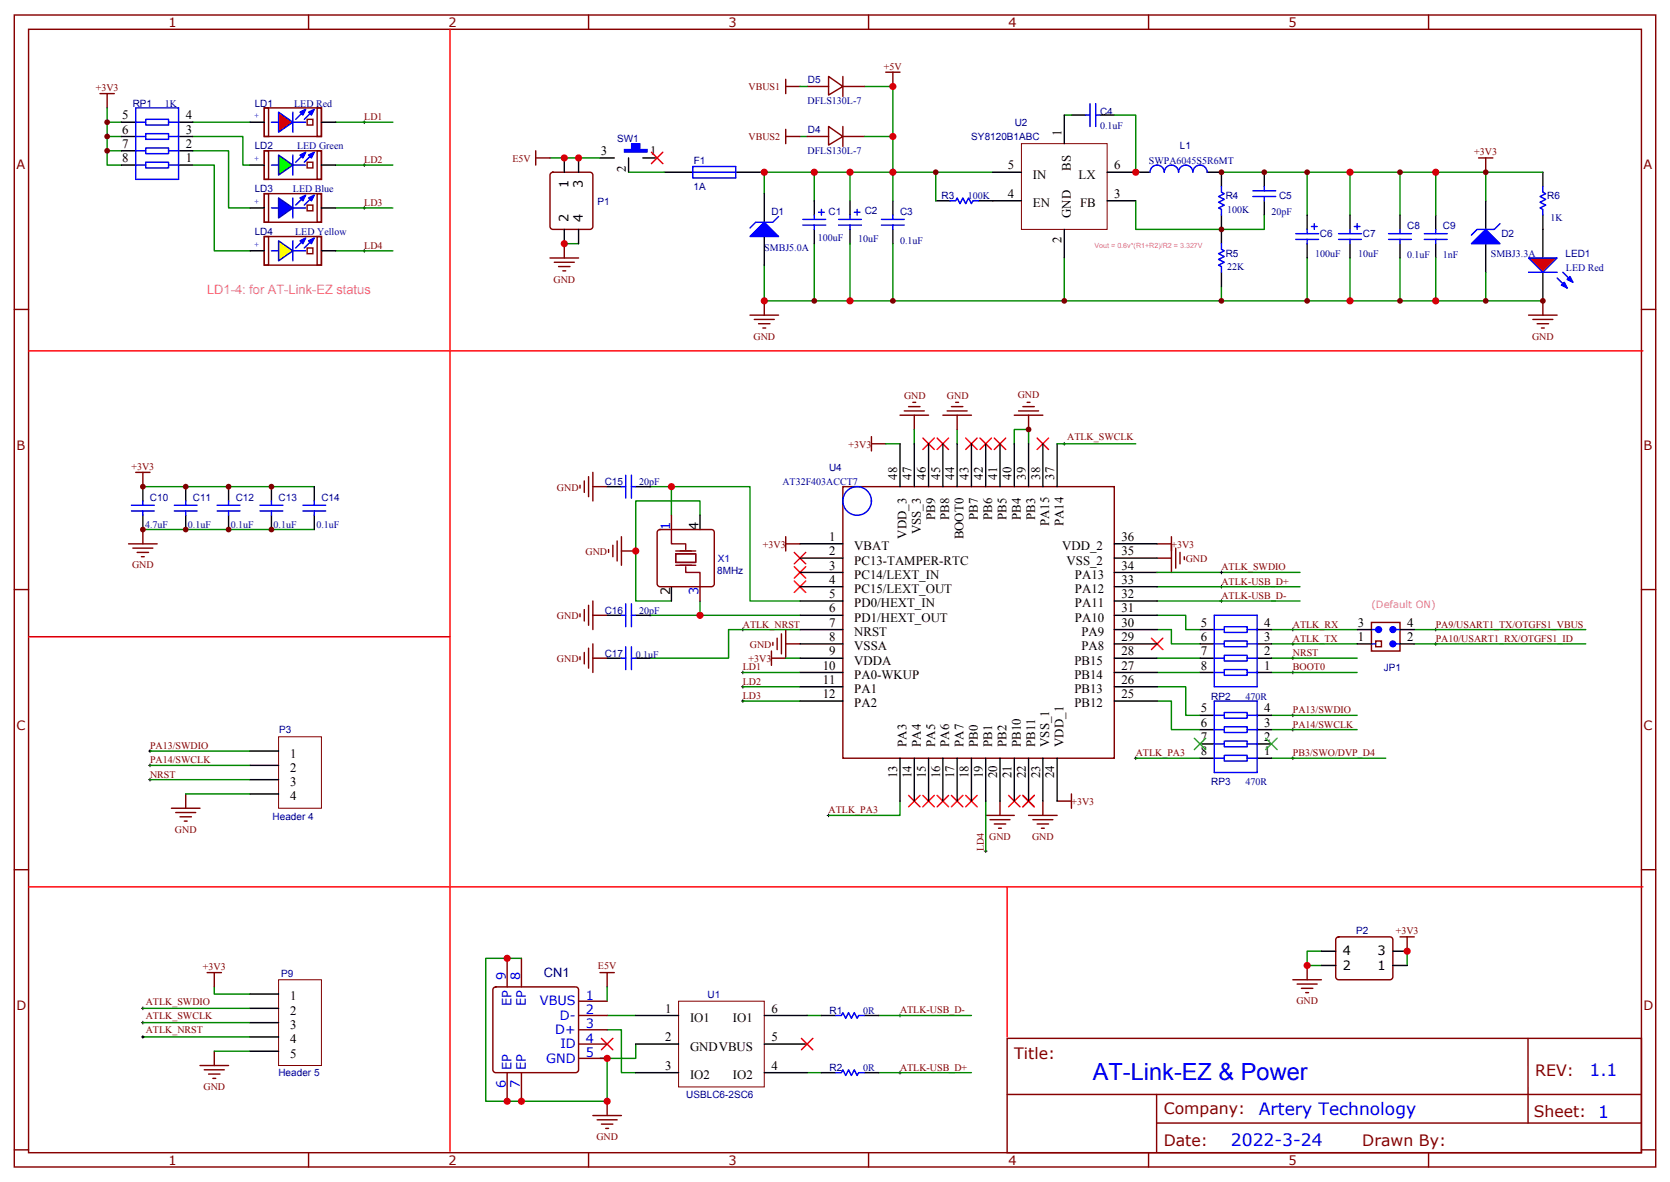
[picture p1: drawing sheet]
<svg xmlns="http://www.w3.org/2000/svg" width="412mm" height="292mm" viewBox="0 0 412 292" stroke-linecap="round" stroke-linejoin="round" font-family="sans-serif">
<g fill="none" stroke="#800000" stroke-width=".35">
<path d="M24.7 23.1h3.5M26.5 23.1v3.5M225.4 99.3h.7M253.6 99.3h.8M33.5 116.6h3.5M35.3 116.6v3.5M143.2 119.8v.7M144.3 118.7v2.8M145.3 117.7v4.9M146.4 116.6v7M215.2 109.5h3.5M215.2 107.8v3.5"/>
<path d="M222.2 102.5h7.1M223.3 101.4h4.9M224.4 100.4h2.8M225.8 102.5v3.5M250.5 102.5h7M251.5 101.4h5M252.6 100.4h2.8M254 102.5v3.5M31.7 134.2h7.1M32.8 135.3h4.9M33.9 136.3h2.8M34.9 137.4h.7"/>
<path d="M35.3 130.7v3.5M146.4 120.1h3.5M194 134.2h3.6M194 132.5v3.5M285.8 134.2h3.5M285.8 137.8h3.5M289.3 132.5v8.8M290.3 135.3v4.9M291.4 136.3v2.9M292.5 137.4v.7M143.2 151.5v.7M144.3 150.5v2.8"/>
<path d="M145.3 149.4v4.9M145.3 160v4.9M146.4 148.3v7.1M146.4 158.9v7.1M146.4 151.9h3.5M190.9 158.6v.7M191.9 157.5v2.8M193 156.5v4.9M194 155.4v7.1h-3.5M194 158.9h3.6M143.2 162.1v.7M144.3 161v2.9"/>
<path d="M146.4 162.5h3.5M190.5 160.7v3.5M42.3 199.5h7.1M45.9 196v3.5M246.9 197.7v3.6M257.5 197.7v3.6M261.1 197.7h3.5M264.6 196v3.5M43.4 200.6h4.9M44.4 201.6h2.9M45.5 202.7h.7M243.4 201.3h7.1"/>
<path d="M244.5 202.3h4.9M245.5 203.4h2.9M246.6 204.4h.7M254 201.3h7.1M255.1 202.3h4.9M256.1 203.4h2.8M257.2 204.4h.7M148.2 240.1h3.5M149.9 240.1v3.5M146.4 275.3h7.1M147.5 276.4h4.9M148.5 277.5h2.8"/>
<path d="M149.6 278.5h.7M149.9 271.8v3.5"/>
</g>
<g fill="none" stroke="#000" stroke-width=".25">
<path d="M89.6 30.2h.7M90 29.8v.7M89.6 40.7h.7M89.6 51.3h.7M90 40.4v.7M90 51v.7M89.6 61.9h.7M90 61.6v.7M183.1 155.4h.7M183.4 155v.8M301.3 144.8h.7M301.3 148.3h.7"/>
<path d="M301.6 144.5v.7M301.6 148v.7M318.9 155.4h.7M318.9 158.9h.7M319.3 155v.8M319.3 158.6v.7M354.2 155.4h.7M354.2 158.9h.7M354.5 155v.8M354.5 158.6v.7M183.1 166h.7M183.1 169.5h.7"/>
<path d="M183.1 173h.7M183.4 165.6v.7M183.4 169.2v.7M183.4 172.7v.7M318.9 162.5h.7M318.9 166h.7M318.9 176.6h.7M319.3 162.1v.7M319.3 165.6v.7M319.3 176.2v.7M319.3 179.7v.7M36.7 192.4h.7"/>
<path d="M36.7 185.4h.7M36.7 188.9h.7M37 185v.7M37 188.6v.7M37 192.1v.7M280.1 187.1h.7M280.5 186.8v.7M318.9 180.1h.7M318.9 187.1h.7M319.3 186.8v.7M204.3 201.3h.7M204.6 200.9v.7"/>
<path d="M243.1 210.1h.7M243.4 209.7v.7M221.9 250.6h.7M222.2 250.3v.7M221.9 264.8h.7M222.2 264.4v.7"/>
</g>
<g fill="none" stroke="#f00" stroke-width=".35">
<path d="M227.9 108.1l2.8 2.8M230.7 108.1l-2.8 2.8M231.4 108.1l2.8 2.8M234.2 108.1l-2.8 2.8M238.5 108.1l2.8 2.8M241.3 108.1l-2.8 2.8M242 108.1l2.8 2.8M244.8 108.1l-2.8 2.8M245.5 108.1l2.9 2.8M248.4 108.1l-2.9 2.8M256.1 108.1l2.8 2.8M258.9 108.1l-2.8 2.8"/>
<path d="M196.1 136.3l2.9 2.9M196.1 139.9l2.9 2.8M199 136.3l-2.9 2.9M199 139.9l-2.9 2.8M196.1 143.4l2.9 2.8M199 143.4l-2.9 2.8M284.3 157.5l2.9 2.8M287.2 157.5l-2.9 2.8M224.4 196.3l2.8 2.8M227.2 196.3l-2.8 2.8M227.9 196.3l2.8 2.8M230.7 196.3l-2.8 2.8"/>
<path d="M231.4 196.3l2.8 2.8M234.2 196.3l-2.8 2.8M234.9 196.3l2.9 2.8M237.8 196.3l-2.9 2.8M238.5 196.3l2.8 2.8M241.3 196.3l-2.8 2.8M249.1 196.3l2.8 2.8M251.9 196.3l-2.8 2.8M252.6 196.3l2.8 2.8M255.4 196.3l-2.8 2.8M148.5 256.3l2.8 2.8M151.3 256.3l-2.8 2.8"/>
</g>
<g fill="none" stroke="#008700" stroke-width=".35">
<path d="M26.5 26.6v10.6h3.5M26.5 33.7h3.5M26.5 37.2v3.5h3.5M26.5 30.2h3.5M47.6 33.7h12.4v7h1.7M47.6 37.2h8.8v14.1h5.3M47.6 30.2h14.1M82.9 30.2h14.1M47.6 40.7h5.3v21.2h8.8M82.9 40.7h14.1M82.9 51.3h14.1M82.9 61.9h14.1"/>
<path d="M218.7 109.5h3.5M225.8 106v3.5M236.4 106v3.5M250.5 109.5v-3.5h3.5v3.5M35.3 120.1h42.3M35.3 130.7h42.3M160.5 120.1h24.7v28.2h12.4M160.5 151.9h37.1M197.6 155.4h-17.7v7.1h-19.4M285.8 155.4h3.5v3.5h7M285.8 151.9h7v3.5h3.5M285.8 148.3h35.2"/>
<path d="M285.8 144.8h35.2M314 155.4h21.1M314 158.9h21.1M349.2 155.4h42.4M349.2 158.9h42.4M183.4 173h14.2M183.4 169.5h14.2M183.4 166h14.2M194 162.5h3.6M285.8 169.5h7v7.1h3.5M285.8 173h3.5v7.1h7M285.8 166h10.5"/>
<path d="M285.8 162.5h10.5M314 166h21.1M314 162.5h21.1M314 176.6h21.1M37 192.4h24.7M37 188.9h24.7M37 185.4h24.7M45.9 196h15.8M222.2 197.7v3.6h-17.6M243.4 197.7v12.4M280.5 187.1h15.8M314 187.1h28.2"/>
<path d="M314 180.1h21.1M149.9 254.2h3.6v10.6h3.5M149.9 250.6h7.1M149.9 243.6v3.5M157 257.7v3.5h-7.1v10.6M199.3 250.6h3.5M217 250.6h22.9M199.3 264.8h3.5M217 264.8h22.9"/>
</g>
<g fill="none" stroke="#000" stroke-width=".35">
<path d="M264.6 28.4h3.5M271.6 28.4h3.6M209.9 49.6v3.5M209.9 56.6v3.5M220.5 49.6v3.5M220.5 56.6v3.5M231.1 49.6h3.5M241.7 49.6h3.5M312.2 42.5v3.5M312.2 49.6v3.5M333.4 53.1v3.5M345.7 53.1v3.5"/>
<path d="M354.5 53.1v3.5M333.4 60.1v3.6M345.7 60.1v3.6M354.5 60.1v3.6M202.8 264.8h3.6M213.4 264.8h3.6"/>
</g>
<g fill="none" stroke="#00f" stroke-width=".35">
<path d="M268.1 28.4h1.1M269.2 25.6v5.6M270.6 25.6v5.6M270.6 28.4h1M72.3 59.4v5M207.1 54.2h5.6M207.1 55.6h5.6M209.9 53.1v1.1M209.9 55.6v1M211 52.4h1.4M211.7 51.7v1.4M217.7 54.2h5.6"/>
<path d="M217.7 55.6h5.6M220.5 53.1v1.1M220.5 55.6v1M234.6 49.6h1.4l.4-.7 .7 1.4 .7-1.4 .7 1.4 .7-1.4 .7 1.4 .3-.7h1.5M309.4 48.5h5.6M309.4 47.1h5.6M312.2 46v1.1M312.2 48.5v1.1M330.6 57.7h5.6M330.6 59.1h5.6M333.4 56.6v1.1M333.4 59.1v1"/>
<path d="M334.4 55.9h1.4M335.1 55.2v1.4M342.9 57.7h5.6M342.9 59.1h5.6M345.7 56.6v1.1M345.7 59.1v1M351.7 57.7h5.7M351.7 59.1h5.7M354.5 56.6v1.1M354.5 59.1v1M67 61.9h1.8M72.3 61.9h3.2"/>
<path d="M206.4 264.8h1.4l.3-.7 .7 1.4 .7-1.4 .8 1.4 .7-1.4 .7 1.4 .3-.7h1.4"/>
</g>
<path d="M76.2 59.4l1.4-.7-.7 1.4z" fill="#00f"/>
<path d="M76.2 59.4l1.4-.7-.7 1.4z" fill="none" stroke="#00f" stroke-width=".35"/>
<path d="M74.1 59.4l1.4-.7-.7 1.4z" fill="#00f"/>
<path d="M74.1 59.4l1.4-.7-.7 1.4zM75.1 59.1l-2.1 2.1M77.3 59.1l-2.2 2.1" fill="none" stroke="#00f" stroke-width=".35"/>
<path d="M65.3 58.4h14.1v7h-14.1zM65.3 58.4h1v7h-1zM78.3 58.4h1.1v7h-1.1zM75.8 61.2h1.5v1.4h-1.5z" fill="none" stroke="#800000" stroke-width=".35"/>
<path d="M61.7 61.9h3.6M79.4 61.9h3.5" fill="none" stroke="#000" stroke-width=".35"/>
<path d="M68.8 59.4l3.5 2.5-3.5 2.5z" fill="#ff0"/>
<path d="M68.8 59.4l3.5 2.5-3.5 2.5z" fill="none" stroke="#0000bf" stroke-width=".35"/>
<path d="M67 30.2h1.8M72.3 27.7v4.9M72.3 30.2h3.2" fill="none" stroke="#00f" stroke-width=".35"/>
<path d="M68.8 27.7l3.5 2.5-3.5 2.4z" fill="#f00"/>
<path d="M68.8 27.7l3.5 2.5-3.5 2.4z" fill="none" stroke="#00f" stroke-width=".35"/>
<path d="M76.2 27.7l1.4-.7-.7 1.4z" fill="#00f"/>
<path d="M76.2 27.7l1.4-.7-.7 1.4z" fill="none" stroke="#00f" stroke-width=".35"/>
<path d="M74.1 27.7l1.4-.7-.7 1.4z" fill="#00f"/>
<path d="M72.3 38.3v4.9M74.1 27.7l1.4-.7-.7 1.4zM75.1 27.3l-2.1 2.2M77.3 27.3l-2.2 2.2M67 40.7h1.8M72.3 40.7h3.2" fill="none" stroke="#00f" stroke-width=".35"/>
<path d="M65.3 26.6h14.1v7.1h-14.1zM65.3 26.6h1v7.1h-1zM75.8 29.5h1.5v1.4h-1.5zM78.3 26.6h1.1v7.1h-1.1z" fill="none" stroke="#800000" stroke-width=".35"/>
<path d="M61.7 30.2h3.6M79.4 30.2h3.5" fill="none" stroke="#000" stroke-width=".35"/>
<path d="M68.8 38.3l3.5 2.4-3.5 2.5z" fill="#0f0"/>
<path d="M68.8 38.3l3.5 2.4-3.5 2.5z" fill="none" stroke="#0000bf" stroke-width=".35"/>
<path d="M76.2 38.3l1.4-.7-.7 1.4z" fill="#00f"/>
<path d="M76.2 38.3l1.4-.7-.7 1.4z" fill="none" stroke="#00f" stroke-width=".35"/>
<path d="M74.1 38.3l1.4-.7-.7 1.4z" fill="#00f"/>
<path d="M74.1 38.3l1.4-.7-.7 1.4zM75.1 37.9l-2.1 2.1M77.3 37.9l-2.2 2.1M67 51.3h1.8M72.3 48.9v4.9M72.3 51.3h3.2" fill="none" stroke="#00f" stroke-width=".35"/>
<path d="M65.3 37.2h14.1v7.1h-14.1zM65.3 37.2h1v7.1h-1zM78.3 37.2h1.1v7.1h-1.1zM75.8 40h1.5v1.5h-1.5z" fill="none" stroke="#800000" stroke-width=".35"/>
<path d="M61.7 40.7h3.6M79.4 40.7h3.5" fill="none" stroke="#000" stroke-width=".35"/>
<path d="M68.8 48.9l3.5 2.4-3.5 2.5z" fill="#00f"/>
<path d="M68.8 48.9l3.5 2.4-3.5 2.5z" fill="none" stroke="#0000bf" stroke-width=".35"/>
<path d="M76.2 48.9l1.4-.7-.7 1.4z" fill="#00f"/>
<path d="M76.2 48.9l1.4-.7-.7 1.4z" fill="none" stroke="#00f" stroke-width=".35"/>
<path d="M74.1 48.9l1.4-.7-.7 1.4z" fill="#00f"/>
<g fill="none" stroke="#00f" stroke-width=".35">
<path d="M33.5 26.6h10.6v17.7h-10.6zM33.5 37.2h2.5M33.5 33.7h2.5M33.5 30.2h2.5M36 36.5h5.6v1.4h-5.6zM36 33h5.6v1.4h-5.6zM36 29.5h5.6v1.4h-5.6zM41.6 37.2h2.5M41.6 33.7h2.5M41.6 30.2h2.5M33.5 40.7h2.5M36 40h5.6v1.5h-5.6z"/>
<path d="M41.6 40.7h2.5M74.1 48.9l1.4-.7-.7 1.4zM75.1 48.5l-2.1 2.1M77.3 48.5l-2.2 2.1M74.8 124.7h5.6M74.8 126.1h5.6M77.6 123.6v1.1M77.6 126.1v1.1M299.9 151.9h10.5v17.6h-10.5zM299.9 158.9h2.4M299.9 155.4h2.4M302.3 158.2h5.7v1.4h-5.7z"/>
<path d="M302.3 154.7h5.7v1.4h-5.7zM308 158.9h2.4M308 155.4h2.4M299.9 173h10.5v17.7h-10.5zM299.9 166h2.4M299.9 162.5h2.4M299.9 176.6h2.4M302.3 165.3h5.7v1.4h-5.7zM302.3 161.7h5.7v1.5h-5.7zM302.3 179.4h5.7v1.4h-5.7zM302.3 175.9h5.7v1.4h-5.7zM308 166h2.4"/>
<path d="M308 162.5h2.4M308 176.6h2.4M299.9 187.1h2.4M299.9 183.6h2.4M299.9 180.1h2.4M302.3 186.4h5.7v1.5h-5.7zM302.3 182.9h5.7v1.4h-5.7zM308 187.1h2.4M308 183.6h2.4M308 180.1h2.4"/>
</g>
<path d="M65.3 47.8h14.1v7.1h-14.1zM65.3 47.8h1v7.1h-1zM75.8 50.6h1.5v1.4h-1.5zM78.3 47.8h1.1v7.1h-1.1z" fill="none" stroke="#800000" stroke-width=".35"/>
<g fill="none" stroke="#000" stroke-width=".35">
<path d="M30 37.2h3.5M30 33.7h3.5M30 30.2h3.5M44.1 37.2h3.5M44.1 33.7h3.5M44.1 30.2h3.5M30 40.7h3.5M44.1 40.7h3.5M61.7 51.3h3.6M79.4 51.3h3.5M366.9 49.6v7M366.9 60.1v7.1"/>
<path d="M77.6 120.1v3.5M77.6 127.2v3.5M296.3 158.9h3.6M296.3 155.4h3.6M310.4 158.9h3.6M310.4 155.4h3.6M296.3 166h3.6M296.3 162.5h3.6M296.3 176.6h3.6M310.4 166h3.6M310.4 162.5h3.6M310.4 176.6h3.6"/>
<path d="M296.3 187.1h3.6M296.3 183.6h3.6M296.3 180.1h3.6M310.4 187.1h3.6M310.4 183.6h3.6M310.4 180.1h3.6"/>
</g>
<g fill="none" stroke="#870000" stroke-width=".35">
<path d="M3.5 3.7h405.4v284.3h-405.4zM7.1 7.2h398.2v277.3h-398.2zM76.2 3.7v3.5M145.3 3.7v3.5M214.5 3.7v3.5M283.6 3.7v3.5M352.8 3.7v3.5M3.5 76.4h3.6M405.3 76.4h3.6M3.5 145.5h3.6M405.3 145.5h3.6M3.5 214.7h3.6"/>
<path d="M405.3 214.7h3.6M248.7 256.3h156.6v28.2h-156.6zM377.3 256.3v20.9M248.7 270.1h156.5M285.6 277.2h119.6M285.6 270.1v14.2M3.5 283.8h3.6M76.2 284.5v3.5M145.3 284.5v3.5M214.5 284.5v3.5M283.6 284.5v3.5M352.8 284.5v3.5"/>
<path d="M405.3 283.8h3.6"/>
</g>
<path d="M148.2 261.2h1.7" fill="none" stroke="#008700" stroke-width=".35"/>
<path d="M363.4 60.1l3.5-3.5 3.5 3.5z" fill="#00f"/>
<g fill="none" stroke="#00f" stroke-width=".35">
<path d="M171.1 41.1h10.6v2.8h-10.6zM171.1 42.5h10.6M284 42.5a1.76 1.76 0 0 1 1.8-1.8 1.76 1.76 0 0 1 1.7 1.8 1.76 1.76 0 0 1 1.8-1.8 1.76 1.76 0 0 1 1.7 1.8 1.76 1.76 0 0 1 1.8-1.8 1.76 1.76 0 0 1 1.8 1.8 1.76 1.76 0 0 1 1.7-1.8 1.76 1.76 0 0 1 1.8 1.8M370.4 55.2l-1.4 1.4h-4.2l-1.4 1.4M301.6 60.1v1.5l.7 .3-1.4 .7 1.4 .7-1.4 .7 1.4 .7-1.4 .7 .7 .4v1.4M363.4 60.1l3.5-3.5 3.5 3.5zM154.5 117.3v5.6M155.9 117.3v5.6M43 124.7h5.7M43 126.1h5.7M45.9 123.6v1.1M45.9 126.1v1.1"/>
<path d="M53.6 126.1h5.7M53.6 124.7h5.7M56.4 123.6v1.1M56.4 126.1v1.1M64.2 124.7h5.6M64.2 126.1h5.6M67 123.6v1.1M67 126.1v1.1M153.5 120.1h1M155.9 120.1h1.1M153.5 151.9h1M154.5 149v5.7"/>
<path d="M154.5 159.6v5.7M155.9 151.9h1.1M155.9 149v5.7M155.9 159.6v5.7M338.7 158.9h1M338.7 155.4h1M344.7 158.9h1M344.7 155.4h1M153.5 162.5h1M155.9 162.5h1.1M206.4 250.6h1.4l.3-.7 .7 1.5 .7-1.5 .8 1.5 .7-1.5 .7 1.5 .3-.8h1.4"/>
<circle cx="211.7" cy="123.6" r="3.5"/>
</g>
<g fill="none" stroke="#000" stroke-width=".35">
<path d="M148.2 39h3.5M155.2 39v3.5M158.8 39h3.5M164 42.5h7.1M181.7 42.5h7M188.7 47.8v7.1M188.7 58.4v7M280.5 42.5h3.5M298.1 42.5h3.5M301.6 56.6v3.5M301.6 67.2v3.5M222.2 109.5v10.6"/>
<path d="M225.8 109.5v10.6M229.3 109.5v10.6M232.8 109.5v10.6M236.4 109.5v10.6M239.9 109.5v10.6M243.4 109.5v10.6M246.9 109.5v10.6M250.5 109.5v10.6M254 109.5v10.6M257.5 109.5v10.6M261.1 109.5v10.6M45.9 120.1v3.5"/>
<path d="M45.9 127.2v3.5M56.4 120.1v3.5M56.4 127.2v3.5M67 120.1v3.5M67 127.2v3.5M149.9 120.1h3.6M157 120.1h3.5M197.6 134.2h10.5M197.6 137.8h10.5M275.2 134.2h10.6M275.2 137.8h10.6M149.9 151.9h3.6"/>
<path d="M157 151.9h3.5M197.6 151.9h10.5M197.6 141.3h10.5M197.6 144.8h10.5M197.6 148.3h10.5M197.6 155.4h10.5M197.6 158.9h10.5M275.2 151.9h10.6M275.2 141.3h10.6M275.2 144.8h10.6M275.2 148.3h10.6M275.2 155.4h10.6"/>
<path d="M275.2 158.9h10.6M335.1 155.4h3.6M335.1 158.9h3.6M345.7 155.4h3.5M345.7 158.9h3.5M149.9 162.5h3.6M157 162.5h3.5M197.6 162.5h10.5M197.6 166h10.5M197.6 169.5h10.5M197.6 173h10.5M275.2 162.5h10.6"/>
<path d="M275.2 166h10.6M275.2 169.5h10.6M275.2 173h10.6M222.2 187.1v10.6M225.8 187.1v10.6M229.3 187.1v10.6M232.8 187.1v10.6M236.4 187.1v10.6M239.9 187.1v10.6M243.4 187.1v10.6M246.9 187.1v10.6M250.5 187.1v10.6"/>
<path d="M254 187.1v10.6M257.5 187.1v10.6M261.1 187.1v10.6M202.8 250.6h3.6M213.4 250.6h3.6"/>
</g>
<g fill="#00f" stroke="#00f" stroke-width=".25">
<path d="M154.2 36.9h5.6v.7h-5.6z"/>
<path d="M155.9 35.5h2.1v1.4h-2.1z"/>
</g>
<g fill="none" stroke="#008700" stroke-width=".35">
<path d="M135.8 39h12.4M262.8 28.4h1.8M275.2 28.4h5.3v14.1M155.2 42.5h8.8M231.1 42.5h-42.4v5.3M245.2 42.5h-14.1v7.1M280.5 49.6v7h31.7v-3.5M301.6 42.5h65.3v7.1M322.8 42.5v10.6M345.7 42.5v10.6M139.3 60.1h3.6M188.7 65.4v8.9h74.1"/>
<path d="M201.1 60.1v14.2M220.5 60.1v14.2M262.8 63.7v10.6h118.2M301.6 70.7v3.6M322.8 63.7v10.6M345.7 63.7v10.6M366.9 67.2v7.1M326.3 234.8h-3.5v3.5h3.5M347.5 234.8v3.5"/>
</g>
<path d="M160.9 37.6l2.8 2.8M163.7 37.6l-2.8 2.8" fill="none" stroke="#f00" stroke-width=".35"/>
<g fill="none" stroke="#800000" stroke-width=".35">
<path d="M218.7 17.8h3.5M220.5 17.8v3.5M132.3 39h3.5M132.3 37.2v3.5M365.1 39h3.6M366.9 39v3.5M135.8 63.7h7.1M136.9 64.7h4.9M137.9 65.8h2.9M139 66.9h.7M139.3 60.1v3.6M185.2 77.8h7.1"/>
<path d="M186.3 78.8h4.9M187.3 79.9h2.8M188.7 74.3v3.5M377.5 77.8h7M378.5 78.8h5M379.6 79.9h2.8M381 74.3v3.5M188.4 81h.7M380.6 81h.8M208.1 120.1h67.1v67h-67.1zM338.7 153.6h7v7.1h-7zM339.7 158.2h1.4v1.4h-1.4z"/>
<path d="M322.8 238.3v3.5M345.7 231.2h3.5M347.5 231.2v3.6M319.3 241.8h7M320.3 242.9h5M321.4 243.9h2.8M322.4 245h.7"/>
</g>
<path d="M294.9 182.2l2.8 2.8M297.7 182.2l-2.8 2.8M312.6 182.2l2.8 2.8M315.4 182.2l-2.8 2.8" fill="none" stroke="#3c3" stroke-width=".35"/>
<g fill="#00f" stroke="#00f" stroke-width=".35">
<circle cx="340.4" cy="155.4" r=".71"/>
<circle cx="344" cy="155.4" r=".71"/>
<circle cx="344" cy="158.9" r=".71"/>
</g>
<path d="M185.2 58.4l3.5-3.5 3.6 3.5z" fill="#00f"/>
<g fill="none" stroke="#00f" stroke-width=".35">
<path d="M185.2 58.4l3.5-3.5 3.6 3.5zM192.3 53.4l-1.4 1.5h-4.3l-1.4 1.4M198.3 54.2h5.6M198.3 55.6h5.6M201.1 53.1v1.1M201.1 55.6v1M202.1 52.4h1.5M202.8 51.7v1.4M301.6 46v1.4l.7 .4-1.4 .7 1.4 .7-1.4 .7 1.4 .7-1.4 .7 .7 .4v1.4M320 57.7h5.6M320 59.1h5.6M322.8 56.6v1.1"/>
<path d="M322.8 59.1v1M323.8 55.9h1.5M324.6 55.2v1.4M381 46v1.4l.7 .4-1.4 .7 1.4 .7-1.4 .7 1.4 .7-1.4 .7 .7 .4v1.4M32.5 126.1h5.6M32.5 124.7h5.6M35.3 123.6v1.1M35.3 126.1v1.1"/>
</g>
<g fill="none" stroke="#000" stroke-width=".35">
<path d="M139.3 39v3.5M142.9 39v3.5M262.8 28.4v7.1M139.3 56.6v3.5M142.9 56.6v3.5M201.1 49.6v3.5M201.1 56.6v3.5M245.2 42.5h7M245.2 49.6h7M262.8 56.6v7.1M273.4 42.5h7.1M273.4 49.6h7.1"/>
<path d="M301.6 42.5v3.5M301.6 53.1v3.5M322.8 53.1v3.5M381 42.5v3.5M381 53.1v10.6M322.8 60.1v3.6M381 67.2v7.1M35.3 120.1v3.5M35.3 127.2v3.5M61.7 185.4h7.1M61.7 188.9h7.1M61.7 192.4h7.1"/>
<path d="M61.7 196h7.1M326.3 238.3h3.5M326.3 234.8h3.5M344 238.3h3.5M344 234.8h3.5M61.7 245.4h7.1M61.7 248.9h7.1M61.7 252.4h7.1M61.7 255.9h7.1M61.7 259.5h7.1M157 250.6h10.6M157 257.7h10.6"/>
<path d="M188.7 250.6h10.6M188.7 257.7h10.6M157 264.8h10.6M188.7 264.8h10.6"/>
</g>
<g fill="none" stroke="#870000" stroke-width=".35">
<path d="M204.6 18.9l3.5 2.4-3.5 2.2zM208.1 18.9v4.9M199.3 33.7h5.3M199.3 21.3h5.3M204.6 31.2l3.5 2.5-3.5 2.1zM208.1 31.2v5M208.1 33.7h5.3M208.1 21.3h5.3M136.1 42.7l.4-.2h9.2a.71 .71 0 0 1 .7 .7v12.7a.76 .76 0 0 1-.7 .7h-9.2a.76 .76 0 0 1-.7-.7v-12.7zM125.2 236.5v7.1M128.8 236.5v7.1M330.1 231.5l.5-.3h12.7a.71 .71 0 0 1 .7 .8v9.1a.76 .76 0 0 1-.7 .7h-12.7a.76 .76 0 0 1-.8-.7v-9.1z"/>
<path d="M121.9 243.8l.5-.2h19.8a.71 .71 0 0 1 .7 .7v19.8a.76 .76 0 0 1-.7 .7h-19.8a.76 .76 0 0 1-.7-.7v-19.8zM142.9 257.7h7M142.9 254.2h7M142.9 250.6h7M142.9 247.1h7M125.2 264.8v7M128.8 264.8v7M142.9 261.2h7"/>
</g>
<g fill="none" stroke="#800000" stroke-width=".35">
<path d="M194 19.6v3.5M194 33.7h3.6M194 31.9v3.6M194 21.3h3.6M236 99.3h.7M232.8 102.5h7.1M233.9 101.4h4.9M234.9 100.4h2.9M236.4 102.5v3.5M51.2 240.1h3.5M52.9 240.1v3.5M52.9 259.5v3.5"/>
<path d="M49.4 263h7M50.4 264.1h5M51.5 265.1h2.8M52.6 266.2h.7"/>
</g>
<g fill="none" stroke="#008700" stroke-width=".35">
<path d="M197.6 33.7h1.7M197.6 21.3h1.7M213.4 21.3h7.1v28.3M213.4 33.7h7.1M201.1 42.5v7.1M209.9 42.5v7.1M333.4 42.5v10.6M354.5 42.5v10.6M366.9 42.5h14.1M209.9 60.1v14.2M333.4 63.7v10.6M354.5 63.7v10.6"/>
<path d="M261.1 109.5h19.4M285.8 141.3h35.2M128.8 236.5h-8.9v35.3h30M35.3 248.9h26.4M35.3 252.4h26.4M35.3 255.9h26.4M52.9 243.6v1.8h8.8M52.9 259.5h8.8"/>
</g>
<path d="M262.5 109.5h.7M262.8 109.2v.7M34.9 252.4h.7M34.9 248.9h.7M35.3 248.5v.7M35.3 252.1v.7" fill="none" stroke="#000" stroke-width=".25"/>
<path d="M252.2 35.5h21.2v21.1h-21.2zM68.8 181.9h10.6v17.6h-10.6zM68.8 241.8h10.6v21.2h-10.6zM167.6 247.1h21.1v21.2h-21.1z" fill="none" stroke="#800000" stroke-width=".25"/>
<path d="M111.1 7.2v277M7.1 86.6h398.6M7.1 157.2h104M7.1 218.9h398.6M248.7 218.9v37" fill="none" stroke="#f00" stroke-width=".35"/>
<path d="M377.5 63.7h7l-3.5 3.5z" fill="#f00"/>
<path d="M377.5 63.7h7l-3.5 3.5zM384.5 68.6l2.5 2.5M385.9 67.2l2.5 2.5" fill="none" stroke="#00f" stroke-width=".35"/>
<path d="M386.3 69.7l.7 1.4-1.4-.7z" fill="#00f"/>
<path d="M386.3 69.7l.7 1.4-1.4-.7z" fill="none" stroke="#00f" stroke-width=".35"/>
<path d="M387.7 68.3l.7 1.4-1.4-.7z" fill="#00f"/>
<path d="M377.5 67.2h7M387.7 68.3l.7 1.4-1.4-.7z" fill="none" stroke="#00f" stroke-width=".35"/>
<path d="M197.9 256.3l2.8 2.8M200.7 256.3l-2.8 2.8" fill="none" stroke="#f00" stroke-width=".35"/>
<path d="M165.8 120.1v7.1M172.9 127.2v-3.6h-15.9v24.7h8.8M172.9 148.3v3.6" fill="none" stroke="#008700" stroke-width=".35"/>
<path d="M150.3 135.6v.7M151.3 134.6v2.8M152.4 133.5v5M153.5 136h3.5M153.5 132.5v7" fill="none" stroke="#800000" stroke-width=".35"/>
<path d="M301.3 141.3h.7M301.6 140.9v.7M34.9 255.9h.7M35.3 255.6v.7" fill="none" stroke="#000" stroke-width=".25"/>
<path d="M165.8 130.7v3.5h3.5v1.4M166.9 136.7h4.9v2.1h-4.9zM166.9 136h4.9M166.9 139.5h4.9M169.3 139.9v1.4h3.6v3.5" fill="none" stroke="#870012" stroke-width=".35"/>
<path d="M172.9 127.2v3.5M165.8 144.8v3.5" fill="none" stroke="#000" stroke-width=".35"/>
<path d="M162.5 130.9l.5-.2h12.7a.71 .71 0 0 1 .7 .7v12.7a.76 .76 0 0 1-.7 .7h-12.7a.76 .76 0 0 1-.7-.7v-12.7zM165.8 127.2v3.5M172.9 144.8v3.5" fill="none" stroke="#870000" stroke-width=".35"/>
<g fill="#800000">
<circle cx="26.5" cy="37.2" r=".71"/>
<circle cx="26.5" cy="33.7" r=".71"/>
<circle cx="26.5" cy="30.2" r=".71"/>
<circle cx="254" cy="106" r=".71"/>
<circle cx="35.3" cy="130.7" r=".71"/>
<circle cx="35.3" cy="120.1" r=".71"/>
<circle cx="45.9" cy="130.7" r=".71"/>
<circle cx="45.9" cy="120.1" r=".71"/>
<circle cx="56.4" cy="130.7" r=".71"/>
<circle cx="56.4" cy="120.1" r=".71"/>
<circle cx="67" cy="130.7" r=".71"/>
<circle cx="67" cy="120.1" r=".71"/>
<circle cx="381" cy="74.3" r=".71"/>
<circle cx="366.9" cy="42.5" r=".71"/>
<circle cx="366.9" cy="74.3" r=".71"/>
<circle cx="345.7" cy="42.5" r=".71"/>
<circle cx="345.7" cy="74.3" r=".71"/>
<circle cx="322.8" cy="42.5" r=".71"/>
<circle cx="322.8" cy="74.3" r=".71"/>
<circle cx="312.2" cy="42.5" r=".71"/>
<circle cx="301.6" cy="42.5" r=".71"/>
<circle cx="301.6" cy="56.6" r=".71"/>
<circle cx="301.6" cy="74.3" r=".71"/>
<circle cx="262.8" cy="74.3" r=".71"/>
<circle cx="231.1" cy="42.5" r=".71"/>
<circle cx="220.5" cy="74.3" r=".71"/>
<circle cx="201.1" cy="74.3" r=".71"/>
</g>
<g fill="#c00">
<circle cx="139.3" cy="60.1" r=".88"/>
<circle cx="322.8" cy="238.3" r=".88"/>
<circle cx="347.5" cy="234.8" r=".88"/>
<circle cx="220.5" cy="33.7" r=".88"/>
<circle cx="220.5" cy="21.3" r=".88"/>
<circle cx="333.4" cy="42.5" r=".88"/>
<circle cx="333.4" cy="74.3" r=".88"/>
<circle cx="354.5" cy="42.5" r=".88"/>
<circle cx="354.5" cy="74.3" r=".88"/>
<circle cx="280.5" cy="42.5" r=".88"/>
<circle cx="149.9" cy="261.2" r=".88"/>
<circle cx="125.2" cy="271.8" r=".88"/>
<circle cx="125.2" cy="236.5" r=".88"/>
<circle cx="128.8" cy="271.8" r=".88"/>
<circle cx="188.7" cy="42.5" r=".88"/>
<circle cx="188.7" cy="74.3" r=".88"/>
<circle cx="201.1" cy="42.5" r=".88"/>
<circle cx="209.9" cy="42.5" r=".88"/>
<circle cx="209.9" cy="74.3" r=".88"/>
<circle cx="220.5" cy="42.5" r=".88"/>
<circle cx="149.9" cy="271.8" r=".88"/>
<circle cx="142.9" cy="39" r=".88"/>
<circle cx="139.3" cy="39" r=".88"/>
<circle cx="165.8" cy="120.1" r=".88"/>
<circle cx="172.9" cy="151.9" r=".88"/>
<circle cx="157" cy="136" r=".88"/>
</g>
<text font-size="5.8" fill="#00f" x="269.9" y="266.5">AT-Link-EZ &amp; Power</text>
<g font-size="4.2" fill="#00f">
<text x="392.5" y="265.6">1.1</text>
<text x="310.9" y="275.1">Artery Technology</text>
<text x="304" y="282.9">2022-3-24</text>
</g>
<g font-size="3.9" fill="#800">
<text x="250.5" y="261.3">Title:</text>
<text x="379.1" y="265.6">REV:</text>
<text x="287.4" y="275.1">Company:</text>
<text x="378.7" y="275.7">Sheet: 1</text>
<text x="287.4" y="282.8">Date:</text>
<text x="336.4" y="282.8">Drawn By:</text>
</g>
<g font-size="3.2" fill="#800">
<text x="41.6" y="6.7">1</text>
<text x="110.8" y="6.7">2</text>
<text x="179.9" y="6.7">3</text>
<text x="249.1" y="6.7">4</text>
<text x="318.2" y="6.7">5</text>
<text x="4.1" y="41.8">A</text>
<text x="405.9" y="41.8">A</text>
<text x="4.1" y="110.9">B</text>
<text x="405.9" y="110.9">B</text>
<text x="4.1" y="180.1">C</text>
<text x="405.9" y="180.1">C</text>
<text x="4.1" y="249.2">D</text>
<text x="405.9" y="249.2">D</text>
<text x="41.6" y="287.5">1</text>
<text x="110.8" y="287.5">2</text>
<text x="179.9" y="287.5">3</text>
<text x="249.1" y="287.5">4</text>
<text x="318.2" y="287.5">5</text>
</g>
<g font-size="3.2">
<text x="30.2" y="29.5">5</text>
<text x="45.9" y="29.5">4</text>
<text x="30.2" y="33">6</text>
<text x="45.9" y="33">3</text>
<text x="262.1" y="33.7" transform="rotate(-90 262.1 33.7)">1</text>
<text x="30.2" y="40">8</text>
<text x="30.2" y="36.5">7</text>
<text x="45.9" y="40">1</text>
<text x="45.9" y="36.5">2</text>
<text x="148.3" y="38.3">3</text>
<text x="160.5" y="38.3">1</text>
<text x="248.9" y="41.8">5</text>
<text x="275.2" y="41.8">6</text>
<text x="140.4" y="46.3" transform="rotate(-90 140.4 46.3)">1</text>
<text x="143.9" y="46.3" transform="rotate(-90 143.9 46.3)">3</text>
<text x="154.5" y="42.3" transform="rotate(-90 154.5 42.3)">2</text>
<text x="255.1" y="44.1">IN</text>
<text x="264.4" y="42.1" transform="rotate(-90 264.4 42.1)">BS</text>
<text x="266.4" y="44.1">LX</text>
<text x="248.9" y="48.9">4</text>
<text x="255.1" y="51.2">EN</text>
<text x="264.4" y="53.8" transform="rotate(-90 264.4 53.8)">GND</text>
<text x="266.7" y="51.2">FB</text>
<text x="275.2" y="48.9">3</text>
<text x="140.4" y="54.9" transform="rotate(-90 140.4 54.9)">2</text>
<text x="143.9" y="54.9" transform="rotate(-90 143.9 54.9)">4</text>
<text x="262.1" y="60" transform="rotate(-90 262.1 60)">2</text>
<text x="221.5" y="118.4" transform="rotate(-90 221.5 118.4)">48</text>
<text x="225.1" y="118.4" transform="rotate(-90 225.1 118.4)">47</text>
<text x="228.6" y="118.4" transform="rotate(-90 228.6 118.4)">46</text>
<text x="232.1" y="118.4" transform="rotate(-90 232.1 118.4)">45</text>
<text x="235.7" y="118.4" transform="rotate(-90 235.7 118.4)">44</text>
<text x="239.2" y="118.4" transform="rotate(-90 239.2 118.4)">43</text>
<text x="242.7" y="118.4" transform="rotate(-90 242.7 118.4)">42</text>
<text x="246.2" y="118.4" transform="rotate(-90 246.2 118.4)">41</text>
<text x="249.8" y="118.4" transform="rotate(-90 249.8 118.4)">40</text>
<text x="253.3" y="118.4" transform="rotate(-90 253.3 118.4)">39</text>
<text x="256.8" y="118.4" transform="rotate(-90 256.8 118.4)">38</text>
<text x="260.4" y="118.4" transform="rotate(-90 260.4 118.4)">37</text>
<text x="172.5" y="130.7" transform="rotate(-90 172.5 130.7)">4</text>
<text x="227.4" y="131.9" transform="rotate(-90 227.4 131.9)">VSS_3</text>
<text x="230.9" y="128.4" transform="rotate(-90 230.9 128.4)">PB9</text>
<text x="234.4" y="128.4" transform="rotate(-90 234.4 128.4)">PB8</text>
<text x="241.5" y="128.4" transform="rotate(-90 241.5 128.4)">PB7</text>
<text x="245" y="128.4" transform="rotate(-90 245 128.4)">PB6</text>
<text x="248.5" y="128.4" transform="rotate(-90 248.5 128.4)">PB5</text>
<text x="252.1" y="128.4" transform="rotate(-90 252.1 128.4)">PB4</text>
<text x="255.6" y="128.4" transform="rotate(-90 255.6 128.4)">PB3</text>
<text x="259.1" y="129.8" transform="rotate(-90 259.1 129.8)">PA15</text>
<text x="262.6" y="129.8" transform="rotate(-90 262.6 129.8)">PA14</text>
<text x="204.8" y="133.5">1</text>
<text x="204.8" y="137.1">2</text>
<text x="211" y="135.8">VBAT</text>
<text x="223.8" y="133" transform="rotate(-90 223.8 133)">VDD_3</text>
<text x="237.9" y="133.1" transform="rotate(-90 237.9 133.1)">BOOT0</text>
<text x="262.3" y="135.8">VDD_2</text>
<text x="276.9" y="133.5">36</text>
<text x="276.9" y="137.1">35</text>
<text x="204.8" y="140.6">3</text>
<text x="211" y="139.3">PC13-TAMPER-RTC</text>
<text x="211" y="142.9">PC14/LEXT_IN</text>
<text x="263.4" y="139.3">VSS_2</text>
<text x="265.5" y="142.9">PA13</text>
<text x="276.9" y="140.6">34</text>
<text x="165.5" y="146.8" transform="rotate(-90 165.5 146.8)">2</text>
<text x="204.8" y="144.1">4</text>
<text x="204.8" y="147.6">5</text>
<text x="211" y="146.4">PC15/LEXT_OUT</text>
<text x="211" y="149.9">PD0/HEXT_IN</text>
<text x="265.5" y="146.4">PA12</text>
<text x="265.5" y="149.9">PA11</text>
<text x="276.9" y="144.1">33</text>
<text x="276.9" y="147.6">32</text>
<text x="204.8" y="151.2">6</text>
<text x="204.8" y="154.7">7</text>
<text x="211" y="153.5">PD1/HEXT_OUT</text>
<text x="265.5" y="153.5">PA10</text>
<text x="276.9" y="154.7">30</text>
<text x="276.9" y="151.2">31</text>
<text x="296.5" y="154.7">5</text>
<text x="312.2" y="154.7">4</text>
<text x="335.3" y="154.7">3</text>
<text x="347.5" y="154.7">4</text>
<text x="204.8" y="158.2">8</text>
<text x="204.8" y="161.7">9</text>
<text x="211" y="157">NRST</text>
<text x="211" y="160.5">VSSA</text>
<text x="267" y="157">PA9</text>
<text x="267" y="160.5">PA8</text>
<text x="276.9" y="158.2">29</text>
<text x="276.9" y="161.7">28</text>
<text x="296.5" y="161.7">7</text>
<text x="296.5" y="158.2">6</text>
<text x="312.2" y="161.7">2</text>
<text x="312.2" y="158.2">3</text>
<text x="335.3" y="158.2">1</text>
<text x="347.5" y="158.2">2</text>
<text x="203.2" y="165.3">10</text>
<text x="211" y="164">VDDA</text>
<text x="211" y="167.6">PA0-WKUP</text>
<text x="265.3" y="164">PB15</text>
<text x="265.3" y="167.6">PB14</text>
<text x="276.9" y="165.3">27</text>
<text x="296.5" y="165.3">8</text>
<text x="312.2" y="165.3">1</text>
<text x="203.2" y="168.8">11</text>
<text x="203.2" y="172.3">12</text>
<text x="211" y="171.1">PA1</text>
<text x="265.3" y="171.1">PB13</text>
<text x="276.9" y="168.8">26</text>
<text x="276.9" y="172.3">25</text>
<text x="211" y="174.6">PA2</text>
<text x="265.3" y="174.6">PB12</text>
<text x="296.5" y="179.4">6</text>
<text x="296.5" y="175.9">5</text>
<text x="312.2" y="179.4">3</text>
<text x="312.2" y="175.9">4</text>
<text x="223.8" y="184.3" transform="rotate(-90 223.8 184.3)">PA3</text>
<text x="227.4" y="184.3" transform="rotate(-90 227.4 184.3)">PA4</text>
<text x="230.9" y="184.3" transform="rotate(-90 230.9 184.3)">PA5</text>
<text x="234.4" y="184.3" transform="rotate(-90 234.4 184.3)">PA6</text>
<text x="237.9" y="184.3" transform="rotate(-90 237.9 184.3)">PA7</text>
<text x="241.5" y="184.3" transform="rotate(-90 241.5 184.3)">PB0</text>
<text x="245" y="184.3" transform="rotate(-90 245 184.3)">PB1</text>
<text x="248.5" y="184.3" transform="rotate(-90 248.5 184.3)">PB2</text>
<text x="252.1" y="184.3" transform="rotate(-90 252.1 184.3)">PB10</text>
<text x="255.6" y="184.3" transform="rotate(-90 255.6 184.3)">PB11</text>
<text x="259.1" y="184.3" transform="rotate(-90 259.1 184.3)">VSS_1</text>
<text x="262.6" y="184.3" transform="rotate(-90 262.6 184.3)">VDD_1</text>
<text x="296.5" y="182.9">7</text>
<text x="312.2" y="182.9">2</text>
<text x="71.6" y="187">1</text>
<text x="71.6" y="190.5">2</text>
<text x="296.5" y="186.4">8</text>
<text x="312.2" y="186.4">1</text>
<text x="71.6" y="194">3</text>
<text x="71.6" y="197.6">4</text>
<text x="221.5" y="192.1" transform="rotate(-90 221.5 192.1)">13</text>
<text x="225.1" y="192.1" transform="rotate(-90 225.1 192.1)">14</text>
<text x="228.6" y="192.1" transform="rotate(-90 228.6 192.1)">15</text>
<text x="232.1" y="192.1" transform="rotate(-90 232.1 192.1)">16</text>
<text x="235.7" y="192.1" transform="rotate(-90 235.7 192.1)">17</text>
<text x="239.2" y="192.1" transform="rotate(-90 239.2 192.1)">18</text>
<text x="242.7" y="192.1" transform="rotate(-90 242.7 192.1)">19</text>
<text x="246.2" y="192.1" transform="rotate(-90 246.2 192.1)">20</text>
<text x="249.8" y="192.1" transform="rotate(-90 249.8 192.1)">21</text>
<text x="253.3" y="192.1" transform="rotate(-90 253.3 192.1)">22</text>
<text x="256.8" y="192.1" transform="rotate(-90 256.8 192.1)">23</text>
<text x="260.4" y="192.1" transform="rotate(-90 260.4 192.1)">24</text>
<text x="331.6" y="239.4">2</text>
<text x="331.6" y="235.8">4</text>
<text x="340.2" y="239.4">1</text>
<text x="340.2" y="235.8">3</text>
<text x="71.6" y="246.9">1</text>
<text x="71.6" y="250.5">2</text>
<text x="164.2" y="249.9">1</text>
<text x="190.5" y="249.9">6</text>
<text x="71.6" y="254">3</text>
<text x="71.6" y="257.5">4</text>
<text x="164.2" y="257">2</text>
<text x="170.4" y="252.2">IO1</text>
<text x="181" y="252.2">IO1</text>
<text x="190.5" y="257">5</text>
<text x="71.6" y="261.1">5</text>
<text x="170.4" y="259.3">GNDVBUS</text>
<text x="164.2" y="264.1">3</text>
<text x="170.4" y="266.3">IO2</text>
<text x="181" y="266.3">IO2</text>
<text x="190.5" y="264.1">4</text>
</g>
<text font-size="3.2" fill="#f0f" x="51.2" y="72.5">LD1-4: for AT-Link-EZ status</text>
<g font-size="3.2" fill="#00f">
<text x="165.5" y="130.7" transform="rotate(-90 165.5 130.7)">1</text>
<text x="172.5" y="146.8" transform="rotate(-90 172.5 146.8)">3</text>
<text x="124.9" y="241.8" transform="rotate(-90 124.9 241.8)">9</text>
<text x="128.4" y="241.8" transform="rotate(-90 128.4 241.8)">8</text>
<text x="126.3" y="248.2" transform="rotate(-90 126.3 248.2)">EP</text>
<text x="129.8" y="248.2" transform="rotate(-90 129.8 248.2)">EP</text>
<text x="133.3" y="248.2">VBUS</text>
<text x="138.3" y="251.7">D-</text>
<text x="144.6" y="250.3">2</text>
<text x="144.6" y="246.8">1</text>
<text x="137.1" y="255.2">D+</text>
<text x="144.6" y="257.4">4</text>
<text x="144.6" y="253.8">3</text>
<text x="134.9" y="262.3">GND</text>
<text x="138.4" y="258.8">ID</text>
<text x="144.6" y="260.9">5</text>
<text x="124.9" y="268.5" transform="rotate(-90 124.9 268.5)">6</text>
<text x="126.3" y="264.1" transform="rotate(-90 126.3 264.1)">EP</text>
<text x="128.4" y="268.5" transform="rotate(-90 128.4 268.5)">7</text>
<text x="129.8" y="264.1" transform="rotate(-90 129.8 264.1)">EP</text>
</g>
<text font-size="3.2" fill="#000080" x="134.3" y="241.2">CN1</text>
<g font-size="2.5" fill="#800000">
<text x="218.3" y="17.2">+5V</text>
<text x="23.6" y="22.5">+3V3</text>
<text x="184.8" y="22.2">VBUS1</text>
<text x="90" y="29.7">LD1</text>
<text x="184.8" y="34.5">VBUS2</text>
<text x="90" y="40.3">LD2</text>
<text x="126.6" y="39.9">E5V</text>
<text x="364.1" y="38.3">+3V3</text>
<text x="90" y="50.8">LD3</text>
<text x="90" y="61.4">LD4</text>
<text x="136.7" y="69.7">GND</text>
<text x="186.1" y="83.9">GND</text>
<text x="378.3" y="83.9">GND</text>
<text x="223.2" y="98.5">GND</text>
<text x="233.8" y="98.5">GND</text>
<text x="251.3" y="98.3">GND</text>
<text x="209.6" y="110.5">+3V3</text>
<text x="263.5" y="108.7">ATLK_SWCLK</text>
<text x="32.5" y="116">+3V3</text>
<text x="137.5" y="121.1">GND</text>
<text x="144.6" y="136.9">GND</text>
<text x="188.4" y="135.2">+3V3</text>
<text x="289.3" y="135.2">+3V3</text>
<text x="32.6" y="140.3">GND</text>
<text x="292.8" y="138.7">GND</text>
<text x="301.6" y="140.8">ATLK_SWDIO</text>
<text x="301.6" y="144.3">ATLK-USB_D+</text>
<text x="301.6" y="147.8">ATLK-USB_D-</text>
<text x="137.5" y="152.8">GND</text>
<text x="183.4" y="154.9">ATLK_NRST</text>
<text x="319.3" y="154.9">ATLK_RX</text>
<text x="354.5" y="154.9">PA9/USART1_TX/OTGFS1_VBUS</text>
<text x="185.2" y="159.9">GND</text>
<text x="319.3" y="162">NRST</text>
<text x="319.3" y="158.4">ATLK_TX</text>
<text x="354.5" y="158.4">PA10/USART1_RX/OTGFS1_ID</text>
<text x="137.5" y="163.4">GND</text>
<text x="183.4" y="165.5">LD1</text>
<text x="184.9" y="163.4">+3V3</text>
<text x="319.3" y="165.5">BOOT0</text>
<text x="183.4" y="169">LD2</text>
<text x="183.4" y="172.5">LD3</text>
<text x="319.3" y="176.1">PA13/SWDIO</text>
<text x="319.3" y="179.6">PA14/SWCLK</text>
<text x="37" y="184.9">PA13/SWDIO</text>
<text x="37" y="188.4">PA14/SWCLK</text>
<text x="280.5" y="186.7">ATLK_PA3</text>
<text x="319.3" y="186.7">PB3/SWO/DVP_D4</text>
<text x="37" y="192">NRST</text>
<text x="204.6" y="200.8">ATLK_PA3</text>
<text x="264.6" y="198.7">+3V3</text>
<text x="43.2" y="205.6">GND</text>
<text x="244.3" y="207.3">GND</text>
<text x="254.9" y="207.3">GND</text>
<text x="242.9" y="210.1" transform="rotate(-90 242.9 210.1)">LD4</text>
<text x="344.7" y="230.6">+3V3</text>
<text x="50.1" y="239.4">+3V3</text>
<text x="147.7" y="239.2">E5V</text>
<text x="36" y="251.5">ATLK_SWCLK</text>
<text x="36" y="248">ATLK_SWDIO</text>
<text x="222.2" y="250.2">ATLK-USB_D-</text>
<text x="320.1" y="247.9">GND</text>
<text x="36" y="255.1">ATLK_NRST</text>
<text x="50.2" y="269.1">GND</text>
<text x="222.2" y="264.3">ATLK-USB_D+</text>
<text x="147.3" y="281.4">GND</text>
</g>
<g font-size="2.5" fill="#000080">
<text x="199.5" y="20.4">D5</text>
<text x="32.8" y="26.3">RP1</text>
<text x="40.7" y="26.3">1K</text>
<text x="62.9" y="26.3">LD1</text>
<text x="72.7" y="26.3">LED Red</text>
<text x="199.4" y="25.8">DFLS130L-7</text>
<text x="271.6" y="28.4">C4</text>
<text x="152.4" y="35.1">SW1</text>
<text x="199.5" y="32.8">D4</text>
<text x="239.9" y="34.6">SY8120B1ABC</text>
<text x="250.6" y="31">U2</text>
<text x="271.6" y="31.9">0.1uF</text>
<text x="62.9" y="36.9">LD2</text>
<text x="73.4" y="36.9">LED Green</text>
<text x="171.4" y="40.4">F1</text>
<text x="199.4" y="38.1">DFLS130L-7</text>
<text x="283.7" y="40.4">SWPA6045S5R6MT</text>
<text x="291.4" y="36.9">L1</text>
<text x="62.9" y="47.5">LD3</text>
<text x="72.3" y="47.5">LED Blue</text>
<text x="171.3" y="46.9">1A</text>
<text x="147.6" y="50.7">P1</text>
<text x="190.5" y="53.1">D1</text>
<text x="204.6" y="53.1">C1</text>
<text x="213.5" y="52.8">C2</text>
<text x="222.2" y="53.1">C3</text>
<text x="232.5" y="49.1">R3</text>
<text x="239" y="49.1">100K</text>
<text x="302.7" y="49.2">R4</text>
<text x="303.1" y="52.6">100K</text>
<text x="314" y="53.1">20pF</text>
<text x="315.8" y="49.2">C5</text>
<text x="382.1" y="49.2">R6</text>
<text x="62.9" y="58.1">LD4</text>
<text x="72.9" y="58.1">LED Yellow</text>
<text x="201.9" y="59.4">100uF</text>
<text x="211.9" y="59.8">10uF</text>
<text x="326" y="58.4">C6</text>
<text x="336.5" y="58.4">C7</text>
<text x="347.5" y="56.6">C8</text>
<text x="356.3" y="56.6">C9</text>
<text x="370.8" y="58.4">D2</text>
<text x="382.9" y="54.5">1K</text>
<text x="188.7" y="61.9">SMBJ5.0A</text>
<text x="222.2" y="60.1">0.1uF</text>
<text x="302.7" y="63.3">R5</text>
<text x="324.8" y="63.4">100uF</text>
<text x="335.4" y="63.4">10uF</text>
<text x="347.5" y="63.7">0.1uF</text>
<text x="356.3" y="63.7">1nF</text>
<text x="368.2" y="63.3">SMBJ3.3A</text>
<text x="386.6" y="63.3">LED1</text>
<text x="303.1" y="66.7">22K</text>
<text x="386.7" y="66.9">LED Red</text>
<text x="149.3" y="119.8">C15</text>
<text x="157.9" y="119.8">20pF</text>
<text x="193.2" y="119.8">AT32F403ACCT7</text>
<text x="204.7" y="116.2">U4</text>
<text x="37" y="123.6">C10</text>
<text x="47.6" y="123.6">C11</text>
<text x="58.2" y="123.6">C12</text>
<text x="68.8" y="123.6">C13</text>
<text x="79.4" y="123.6">C14</text>
<text x="35.8" y="130.4">4.7uF</text>
<text x="46.4" y="130.4">0.1uF</text>
<text x="57" y="130.4">0.1uF</text>
<text x="67.6" y="130.4">0.1uF</text>
<text x="78.2" y="130.4">0.1uF</text>
<text x="177.1" y="141.6">8MHz</text>
<text x="149.3" y="151.5">C16</text>
<text x="157.9" y="151.5">20pF</text>
<text x="149.3" y="162.1">C17</text>
<text x="157" y="162.5">0.1uF</text>
<text x="341.7" y="165.7">JP1</text>
<text x="299.1" y="172.7">RP2</text>
<text x="307.6" y="172.7">470R</text>
<text x="69" y="181">P3</text>
<text x="299.1" y="193.9">RP3</text>
<text x="307.6" y="193.9">470R</text>
<text x="67.3" y="202.4">Header 4</text>
<text x="334.9" y="230.6">P2</text>
<text x="69.4" y="241.2">P9</text>
<text x="174.7" y="246.3">U1</text>
<text x="204.9" y="250.2">R1</text>
<text x="213.2" y="250.2">0R</text>
<text x="68.8" y="265.7">Header 5</text>
<text x="204.9" y="264.3">R2</text>
<text x="213.2" y="264.3">0R</text>
<text x="169.5" y="271">USBLC6-2SC6</text>
</g>
<text font-size="2.5" fill="#009" x="177.3" y="138.6">X1</text>
<text font-size="2.5" fill="#f0f" x="338.7" y="150.1">(Default ON)</text>
<g font-size="2.1" fill="#00f">
<text x="62.8" y="29.1">+</text>
<text x="62.8" y="39.7">+</text>
<text x="62.8" y="50.3">+</text>
<text x="62.8" y="60.9">+</text>
</g>
<text font-size="1.8" fill="#f0f" x="270.3" y="61.2">Vout = 0.6v*(R1+R2)/R2 = 3.327V</text>
</svg>
